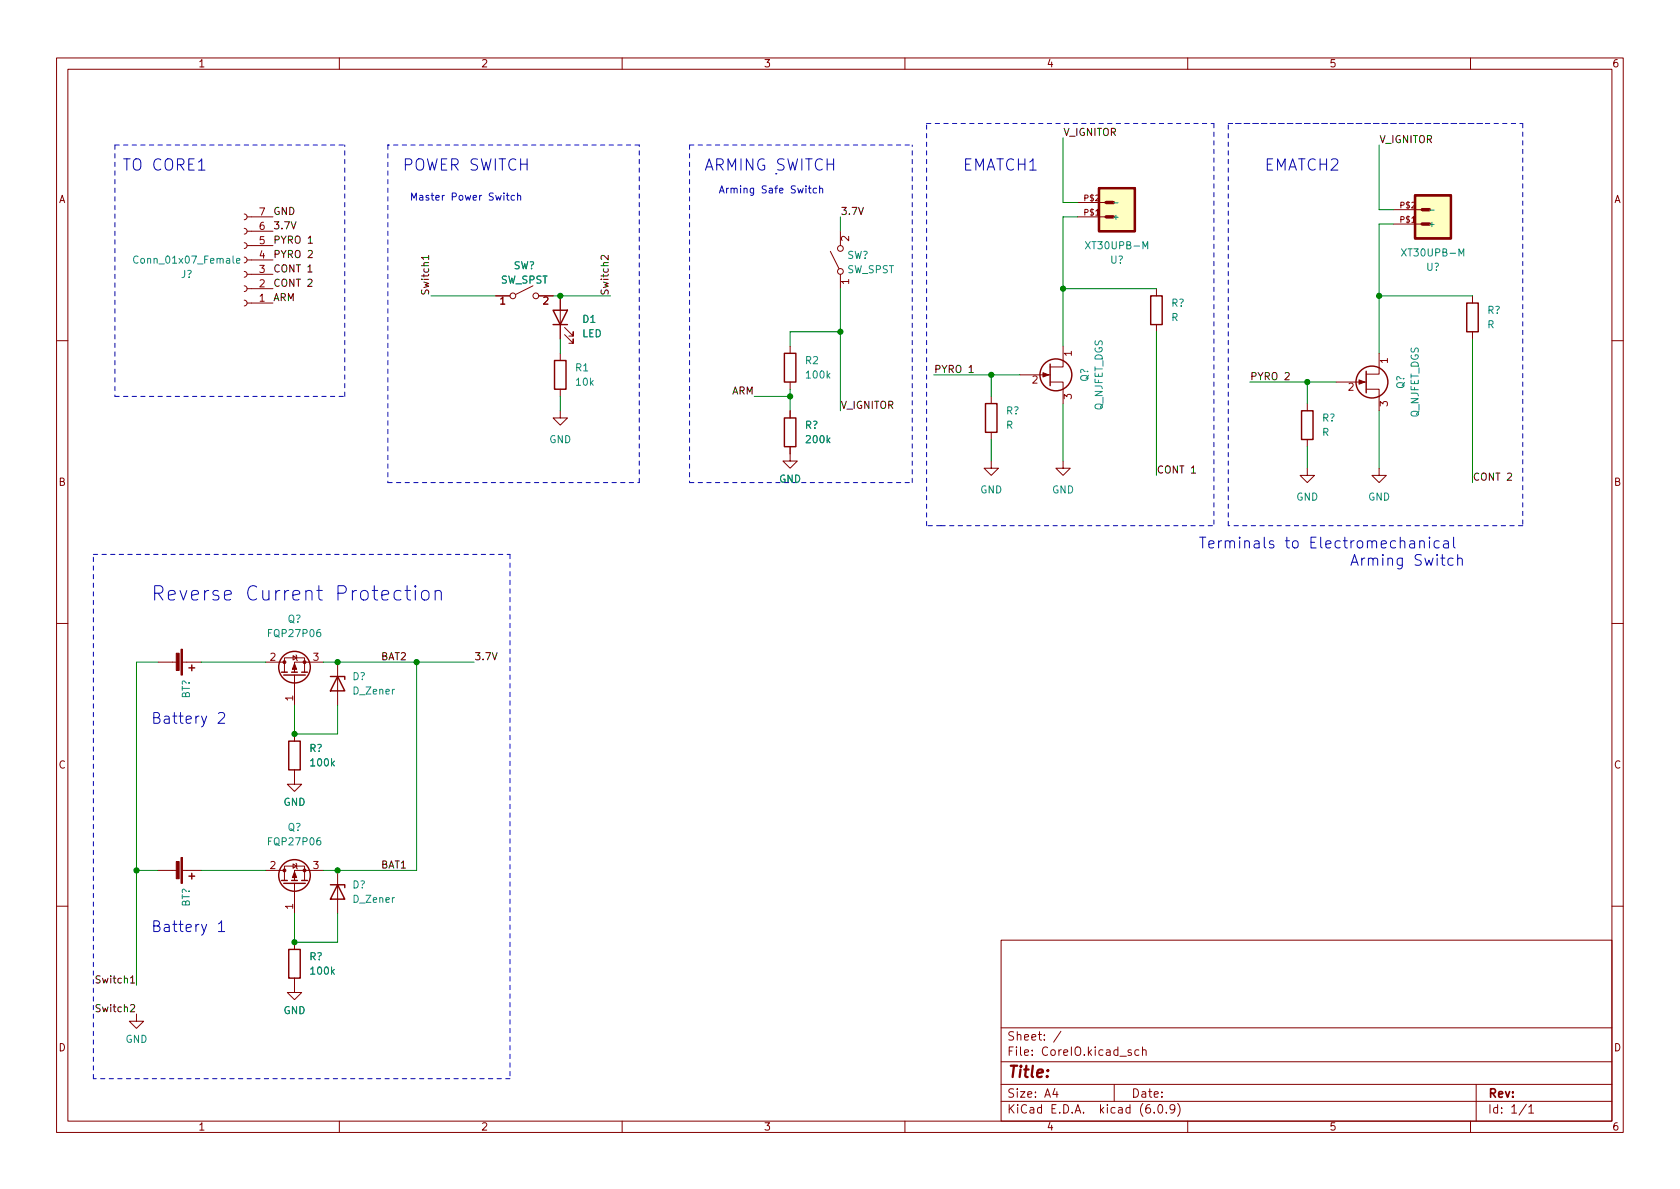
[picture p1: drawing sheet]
<svg xmlns="http://www.w3.org/2000/svg" width="297mm" height="210mm" viewBox="0 0 297 210" stroke-linecap="round" stroke-linejoin="round" font-family="sans-serif">
<g fill="none" stroke="#840000" stroke-width=".18">
<path d="M10 10.2h277v190.1h-277zM12 12.2h273v186.1h-273zM60 10.2v2M110 10.2v2M160 10.2v2M210 10.2v2M260 10.2v2M43.2 37.8l.3 .2 .2 .3-.2 .4-.3 .2M43.7 38.3h4.6M190.5 38.3h5.1M190.5 35.8h5.1M246.4 39.6h5.1"/>
<path d="M246.4 37.1h5.1M43.2 40.4l.3 .1 .2 .4-.2 .3-.3 .2M43.2 42.9l.3 .2 .2 .3-.2 .4-.3 .1M43.2 45.5l.3 .1 .2 .4-.2 .3-.3 .2M43.2 48l.3 .1 .2 .4-.2 .4-.3 .1M43.2 50.5l.3 .2 .2 .3-.2 .4-.3 .2M43.2 53.1l.3 .1 .2 .4-.2 .3-.3 .2M43.7 40.9h4.6M43.7 43.4h4.6M43.7 46h4.6M43.7 48.5h4.6M43.7 51h4.6"/>
<path d="M43.7 53.6h4.6M87.6 52.3h2.6M94.2 50.5l-3 1.6M95.2 52.3h2.6M99.1 52.3v7.6M99.8 59.2l1.5 1.5v-.8v.8h-.7M99.8 57.9l1.5 1.5v-.7v.7h-.7M146.8 44.4l1.5 3.1M148.6 40.9v2.5M148.6 48.5v2.5M204.5 51v1.3M204.5 57.4v1.3"/>
<path d="M260.3 52.3v1.3M260.3 58.7v1.2M10 60.2h2M99.1 72.6v1.3h1.2l-1.2 1.3-1.3-1.3h1.3M99.1 62.5v1.2M99.1 68.8v1.3M139.7 79v2.5h1.3l-1.3 1.3-1.3-1.3h1.3M139.7 61.2v1.3M139.7 67.6v1.2M139.7 72.6v1.3M175.3 70.1v1.3M175.3 76.4v1.3"/>
<path d="M180.3 66.3h5.4M185.7 67.6h2.3v3.8M188 61.2v3.7h-2.3M231.1 71.4v1.2M231.1 77.7v1.3M236.2 67.6h5.4M241.6 68.8h2.2v3.8M243.8 62.5v3.7h-2.2M285 60.2h2M175.3 81.5v1.3h1.2l-1.2 1.3-1.3-1.3h1.3M188 81.5v1.3h1.2l-1.2 1.3-1.3-1.3h1.3M231.1 82.8v1.3h1.3l-1.3 1.2-1.2-1.2h1.2"/>
<path d="M243.8 82.8v1.3h1.3l-1.3 1.2-1.2-1.2h1.2M10 110.2h2M27.9 117.1h3.3M32.3 117.1h3.3M47 117.1h3.3M50.3 118.9v-2.6h3.5v2.6M51.8 115.9l.7 .4-.7 .4zM52.1 119.4v5.3M52.3 115.8l.2 .1v.8l.1 .1M57.1 117.1h-5v1.8M59.7 117.1v7.6M285 110.2h2"/>
<path d="M52.1 136.1v2.6h1.2l-1.2 1.2-1.3-1.2h1.3M52.1 129.8v1.3M27.9 153.9h3.3M32.3 153.9h3.3M47 153.9h3.3M50.3 155.7v-2.5h3.5v2.5M51.8 152.8l.7 .4-.7 .3zM52.1 156.2v5.3M52.3 152.6l.2 .2v.7l.1 .2M57.1 153.9h-5v1.8M59.7 153.9v7.6M10 160.2h2"/>
<path d="M24.1 179.3v1.3h1.3l-1.3 1.3-1.2-1.3h1.2M52.1 173v2.5h1.2l-1.2 1.3-1.3-1.3h1.3M52.1 166.6v1.3M177 166.3h108v32h-108zM285 160.2h2M60 198.3v2M110 198.3v2M160 198.3v2M177 194.8h108M177 191.8h108M177 187.8h108M177 181.8h108"/>
<path d="M186.5 192.5l-.4 1h1M186.9 193v1M187.6 182.4l-1.3 1.9M197 191.8v3M200 185.7l-.4-.1-.2 .2 .1 .3 .5 .1v.4h-.6M201.4 185.7l-.5-.1-.3 .3v.4l.2 .3h.6M202 185.8l.2-.2 .4 .1v.9M202 185.1v1.5M204.1 196.7v.1M204.9 195.4l.2-.1a.81 .81 0 0 1 .6 .7 .81 .81 0 0 1-.3 .8h-.2a.81 .81 0 0 1-.6-.6 .81 .81 0 0 1 .3-.8zM206.2 196.7v.1M207.7 196l-.3 .3h-.3l-.2-.3 .1-.6 .4-.1 .2 .2a.99 .99 0 0 1-.3 1.3h-.3"/>
<path d="M208.2 195.1a1.72 1.72 0 0 1 0 2.3M210 198.3v2M260 198.3v2M261 191.8v6.5M269.9 195.3l-1.3 1.9M270.3 195.8l.4-.5v1.5M270.3 196.8h.9"/>
<circle cx="90.7" cy="52.3" r=".51"/>
<circle cx="94.7" cy="52.3" r=".51"/>
<circle cx="148.6" cy="43.9" r=".51"/>
<circle cx="148.6" cy="48" r=".51"/>
</g>
<g fill="none" stroke="#840000" stroke-width=".25">
<path d="M97.8 54.9h2.5l-1.2 2.5zM97.8 57.4h2.5M203.5 52.3h2v5.1h-2zM259.3 53.6h2.1v5.1h-2.1zM98 63.7h2.1v5.1h-2.1zM138.7 62.5h2v5.1h-2zM138.7 73.9h2v5.1h-2zM174.2 71.4h2.1v5h-2.1zM185.7 64.4v3.8M230.1 72.6h2.1v5.1h-2.1zM241.6 65.7v3.8M33.4 118.1h1"/>
<path d="M33.9 117.6v1M49.8 118.9h1M50.2 119.4h3.8M51.6 118.9h1M53.3 118.9h1.1M58.4 119.6h2.6v.5M59.7 119.6l1.3 2.6h-2.6zM51.1 131.1h2v5h-2zM33.4 154.9h1M33.9 154.4v1M49.8 155.7h1M50.2 156.2h3.8"/>
<path d="M51.6 155.7h1M53.3 155.7h1.1M58.4 156.5h2.6v.5M59.7 156.5l1.3 2.5h-2.6zM51.1 167.9h2v5.1h-2z"/>
<circle cx="186.7" cy="66.3" r="2.82"/>
<circle cx="242.6" cy="67.6" r="2.82"/>
<circle cx="52.1" cy="118" r="2.79"/>
<circle cx="52.1" cy="154.8" r="2.79"/>
</g>
<g fill="#840000" stroke="#840000" stroke-width=".18">
<path d="M32 114.8h.3v4.6h-.3z"/>
<path d="M31.2 115.5h.5v3.1h-.5z"/>
<path d="M52.1 117.3l.4 1.1h-.8z"/>
<path d="M240.3 67.2l1 .4-1 .3z"/>
<path d="M32 151.6h.3v4.6h-.3z"/>
<path d="M31.2 152.3h.5v3.1h-.5z"/>
<path d="M52.1 154.2l.4 1h-.8z"/>
<path d="M184.4 65.9l1 .4-1 .4z"/>
<circle cx="53.8" cy="117.1" r=".25"/>
<circle cx="50.3" cy="117.1" r=".25"/>
<circle cx="53.8" cy="153.9" r=".25"/>
<circle cx="50.3" cy="153.9" r=".25"/>
</g>
<g fill="#ffffc2" stroke="#ffffc2" stroke-width=".18">
<path d="M250.2 34.5h6.3v7.7h-6.3z"/>
<path d="M194.3 33.3h6.4v7.6h-6.4z"/>
</g>
<path d="M194.3 33.3h6.4v7.6h-6.4zM250.2 34.5h6.3v7.7h-6.3z" fill="none" stroke="#840000" stroke-width=".41"/>
<path d="M195.6 35.8h1.2M195.6 38.3h1.2M251.5 37.1h1.2M251.5 39.6h1.2" fill="none" stroke="#840000" stroke-width=".61"/>
<path d="M196.9 35.9h.8M252.8 37.2h.8M24.4 45.4a.6 .6 0 0 0-.8 .4 .6 .6 0 0 0 .6 .7l.2-.1M41.8 46.1l.6-.1v-.2l-.4-.1-.2 .2 .1 .6h.5M202.1 44v-1.3l.4 .9 .4-.9v1.3M258 45.3v-1.3l.4 .9 .4-.9v1.3" fill="none" stroke="#008484" stroke-width=".18"/>
<path d="M54.4 48.1h.8M54.5 43h.7M75.8 45.5h-1.3l.4 .4M75.8 45.2v.7M107.5 45.2v.8l-.9-.8-.3 .2 .1 .5M171.3 65.9h.8M210.7 83.7h.7" fill="none" stroke="#000" stroke-width=".18"/>
<g fill="none" stroke="#0000c2" stroke-width=".18">
<path d="M89.5 34.6h.5M89.7 34.1v1.1l.3 .2M91 34.6h-.4l-.2 .2 .1 .5h.5M91.5 34.7l.2-.1h.3l.1 .8M91.5 34.1v1.3M142.9 33.3h.5M143.1 32.9v1l.3 .2M144.4 33.3h-.4l-.2 .2 .1 .6h.5M144.9 33.4l.2-.1h.3l.1 .8M144.9 32.9v1.2M212.1 95h1.1M212.6 95v1.9"/>
<path d="M213.7 96.3l.9-.2v-.4l-.6-.1-.3 .3 .1 .9 .2 .1 .6-.1M215.5 95.6v1.3M216 95.6l-.4 .1-.1 .3M216.6 95.8a.47 .47 0 0 1 .9 .1v1M216.6 95.6v1.3M217.5 95.9l.2-.3 .5 .1 .1 1.2M238.9 100l.6-1.9 .6 1.9M239 99.4h1M257 95v1.6l.3 .3M257.7 98.9a.47 .47 0 0 1 .8 .1v1M70.9 104.5l-.7-.1-.5 .5v.7l.2 .4 .3 .1 .7-.1M71.6 104.4h1"/>
<path d="M72 103.6v2.1l.1 .3 .5 .1M73.4 103.6l-.1 .1 .1 .1 .2-.1-.2-.1v.2M73.4 104.4v1.7M74.6 104.7a.69 .69 0 0 1 .7-.3 .69 .69 0 0 1 .6 .5v.7a.69 .69 0 0 1-.7 .5 .69 .69 0 0 1-.7-.5v-.7zM76.9 104.7a.63 .63 0 0 1 1.1 .1v1.3M76.9 104.4v1.7M38.6 126.2l.3-.2 .6 .1a.52 .52 0 0 1 .1 .7l-1.1 1.1h1.2M38.6 163.4l.6-.6v1.9M38.6 164.7h1.1"/>
</g>
<g fill="none" stroke="#0000c2" stroke-width=".18" stroke-dasharray=".8 .8">
<path d="M20.3 25.6h40.7M20.3 25.6v44.5M68.6 25.6v59.7M68.6 25.6h.1M113 25.6h-44.4M121.9 25.6h39.4M121.9 25.6v59.7M163.8 21.8h50.8M214.6 21.8v71.2M217.2 21.8h45.7M218.4 21.8h50.8M269.2 21.8v71.2"/>
<path d="M20.3 70.1h40.7M61 70.1v-44.5M16.5 98h73.7M68.6 85.3h44.4M90.2 98v92.7M113 85.3v-59.7M121.9 85.3h39.4M161.3 85.3v-59.7M163.8 93v-71.2M166.4 93h-2.6M166.4 93h48.2M217.2 93v-71.2"/>
<path d="M269.2 93h-52M16.5 190.7v-92.7M90.2 190.7h-73.7"/>
</g>
<g fill="none" stroke="#008400" stroke-width=".18">
<path d="M148.6 38.3v2.6M188 24.4v11.4h2.5M190.5 38.3h-2.5v22.9M243.8 25.6v11.5h2.6M246.4 39.6h-2.6v22.9M76.2 52.3h11.4M97.8 52.3h10.1M99.1 59.9v2.6M148.6 51v21.6M148.6 58.7h-8.9v2.5M188 51h16.5M204.5 58.7v25.4"/>
<path d="M243.8 52.3h16.5M260.3 59.9v25.4M99.1 70.1v2.5M133.3 70.1h6.4M139.7 68.8v3.8M165.1 66.3h15.2M175.3 66.3v3.8M175.3 77.7v3.8M188 71.4v10.1M221 67.6h15.2M231.1 67.6v3.8M231.1 79v3.8"/>
<path d="M243.8 72.6v10.2M27.9 117.1h-3.8v57.1M35.6 117.1h11.4M57.1 117.1h26.7M73.7 117.1v36.8h-16.6M52.1 124.7v5.1h7.6v-5.1M24.1 153.9h3.8M35.6 153.9h11.4M52.1 161.5v5.1h7.6v-5.1"/>
</g>
<g fill="#008400" stroke="#008400" stroke-width=".18">
<circle cx="73.7" cy="117.1" r=".46"/>
<circle cx="59.7" cy="117.1" r=".46"/>
<circle cx="52.1" cy="166.6" r=".46"/>
<circle cx="24.1" cy="153.9" r=".46"/>
<circle cx="59.7" cy="153.9" r=".46"/>
<circle cx="52.1" cy="129.8" r=".46"/>
<circle cx="231.1" cy="67.6" r=".46"/>
<circle cx="243.8" cy="52.3" r=".46"/>
<circle cx="139.7" cy="70.1" r=".46"/>
<circle cx="148.6" cy="58.7" r=".46"/>
<circle cx="99.1" cy="52.3" r=".46"/>
<circle cx="188" cy="51" r=".46"/>
<circle cx="175.3" cy="66.3" r=".46"/>
</g>
<text font-size="3.5" fill="#0000c2" x="26.7" y="106.2">Reverse Current Protection</text>
<g font-size="2.8" fill="#0000c2">
<text x="21.6" y="30.2">TO CORE1</text>
<text x="71.1" y="30.2">POWER SWITCH</text>
<text x="124.5" y="30.2">ARMING SWITCH</text>
<text x="170.2" y="30.2">EMATCH1</text>
<text x="223.5" y="30.2">EMATCH2</text>
</g>
<text font-size="2.8" fill="#840000" x="178" y="190.6">Title:</text>
<g font-size="2.7" fill="#0000c2">
<text x="218.4" y="97">Terminals to Electromechanical</text>
<text x="240.5" y="100.1">Arming Switch</text>
<text x="26.7" y="128">Battery 2</text>
<text x="26.7" y="164.8">Battery 1</text>
</g>
<g font-size="2.1" fill="#840000">
<text x="178" y="184">Sheet: /</text>
<text x="178" y="186.7">File: CoreIO.kicad_sch</text>
<text x="178" y="196.9">KiCad E.D.A. kicad (6.0.9)</text>
<text x="178" y="194.1">Size: A4</text>
<text x="200" y="194.1">Date:</text>
<text x="263" y="194.1">Rev:</text>
<text x="263" y="196.9">Id: 1/1</text>
</g>
<g font-size="1.8" fill="#840000">
<text x="35" y="11.9">1</text>
<text x="85" y="11.9">2</text>
<text x="135" y="11.9">3</text>
<text x="185" y="11.9">4</text>
<text x="235" y="11.9">5</text>
<text x="285" y="11.9">6</text>
<text x="10.3" y="35.9">A</text>
<text x="285.3" y="35.9">A</text>
<text x="45.9" y="40.6">6</text>
<text x="45.9" y="38.1">7</text>
<text x="45.9" y="45.7">4</text>
<text x="45.9" y="43.2">5</text>
<text x="150.1" y="42.7" transform="rotate(-90 150.1 42.7)">2</text>
<text x="45.9" y="53.3">1</text>
<text x="45.9" y="50.8">2</text>
<text x="45.9" y="48.3">3</text>
<text x="88.4" y="53.8">1</text>
<text x="96" y="53.8">2</text>
<text x="150.1" y="50.3" transform="rotate(-90 150.1 50.3)">1</text>
<text x="189.5" y="63" transform="rotate(-90 189.5 63)">1</text>
<text x="245.4" y="64.2" transform="rotate(-90 245.4 64.2)">1</text>
<text x="182.5" y="67.8">2</text>
<text x="189.5" y="70.6" transform="rotate(-90 189.5 70.6)">3</text>
<text x="238.4" y="69.1">2</text>
<text x="245.4" y="71.9" transform="rotate(-90 245.4 71.9)">3</text>
<text x="10.3" y="85.9">B</text>
<text x="285.3" y="85.9">B</text>
<text x="47.8" y="116.8">2</text>
<text x="55.4" y="116.8">3</text>
<text x="51.8" y="123.9" transform="rotate(-90 51.8 123.9)">1</text>
<text x="10.3" y="135.9">C</text>
<text x="285.3" y="135.9">C</text>
<text x="47.8" y="153.7">2</text>
<text x="55.4" y="153.7">3</text>
<text x="51.8" y="160.8" transform="rotate(-90 51.8 160.8)">1</text>
<text x="10.3" y="185.9">D</text>
<text x="285.3" y="185.9">D</text>
<text x="35" y="199.9">1</text>
<text x="85" y="199.9">2</text>
<text x="135" y="199.9">3</text>
<text x="185" y="199.9">4</text>
<text x="235" y="199.9">5</text>
<text x="285" y="199.9">6</text>
</g>
<g font-size="1.8">
<text x="188" y="24">V_IGNITOR</text>
<text x="243.8" y="25.3">V_IGNITOR</text>
<text x="48.3" y="40.5">3.7V</text>
<text x="48.3" y="38">GND</text>
<text x="148.6" y="38">3.7V</text>
<text x="48.3" y="43.1">PYRO 1</text>
<text x="48.3" y="45.6">PYRO 2</text>
<text x="48.3" y="50.7">CONT 2</text>
<text x="48.3" y="48.2">CONT 1</text>
<text x="48.3" y="53.2">ARM</text>
<text x="75.9" y="52.3" transform="rotate(-90 75.9 52.3)">Switch1</text>
<text x="107.6" y="52.3" transform="rotate(-90 107.6 52.3)">Switch2</text>
<text x="165.1" y="65.9">PYRO 1</text>
<text x="129.3" y="69.7">ARM</text>
<text x="221" y="67.2">PYRO 2</text>
<text x="148.6" y="72.3">V_IGNITOR</text>
<text x="204.5" y="83.7">CONT 1</text>
<text x="260.3" y="85">CONT 2</text>
<text x="67.3" y="116.7">BAT2</text>
<text x="83.8" y="116.7">3.7V</text>
<text x="67.3" y="153.6">BAT1</text>
<text x="17.4" y="173.9">Switch1</text>
<text x="17.4" y="179">Switch2</text>
</g>
<g font-size="1.8" fill="#0000c2">
<text x="72.4" y="35.5">Master Power Switch</text>
<text x="127" y="34.2">Arming Safe Switch</text>
</g>
<g font-size="1.8" fill="#008484">
<text x="24.3" y="46.6">Conn_01x07_Female</text>
<text x="90.7" y="47.6">SW?</text>
<text x="149.7" y="45.8">SW?</text>
<text x="192.5" y="44.1">XT30UPB-M</text>
<text x="196.3" y="46.6">U?</text>
<text x="248.4" y="45.3">XT30UPB-M</text>
<text x="252.2" y="47.9">U?</text>
<text x="32" y="49.1">J?</text>
<text x="88.5" y="50.1">SW_SPST</text>
<text x="149.7" y="48.3">SW_SPST</text>
<text x="102.9" y="59.6">LED</text>
<text x="103.1" y="57.1">D1</text>
<text x="207.1" y="56.8">R</text>
<text x="207.1" y="54.2">R?</text>
<text x="263" y="58">R</text>
<text x="263" y="55.5">R?</text>
<text x="101.8" y="65.7">R1</text>
<text x="142.4" y="64.4">R2</text>
<text x="101.9" y="68.2">10k</text>
<text x="142.7" y="66.9">100k</text>
<text x="192.4" y="67.5" transform="rotate(-90 192.4 67.5)">Q?</text>
<text x="248.3" y="68.8" transform="rotate(-90 248.3 68.8)">Q?</text>
<text x="142.3" y="75.8">R?</text>
<text x="177.9" y="75.8">R</text>
<text x="177.9" y="73.3">R?</text>
<text x="194.9" y="72.7" transform="rotate(-90 194.9 72.7)">Q_NJFET_DGS</text>
<text x="233.8" y="77.1">R</text>
<text x="233.8" y="74.5">R?</text>
<text x="250.8" y="73.9" transform="rotate(-90 250.8 73.9)">Q_NJFET_DGS</text>
<text x="97.1" y="78.4">GND</text>
<text x="142.7" y="78.4">200k</text>
<text x="137.7" y="85.3">GND</text>
<text x="173.3" y="87.2">GND</text>
<text x="186" y="87.2">GND</text>
<text x="229.2" y="88.5">GND</text>
<text x="241.9" y="88.5">GND</text>
<text x="47.7" y="112.6">FQP27P06</text>
<text x="50.8" y="110.1">Q?</text>
<text x="33.6" y="123.5" transform="rotate(-90 33.6 123.5)">BT?</text>
<text x="62.3" y="120.3">D?</text>
<text x="62.6" y="122.8">D_Zener</text>
<text x="54.7" y="133">R?</text>
<text x="55.1" y="135.5">100k</text>
<text x="50.1" y="142.5">GND</text>
<text x="47.7" y="149.5">FQP27P06</text>
<text x="50.8" y="146.9">Q?</text>
<text x="33.6" y="160.4" transform="rotate(-90 33.6 160.4)">BT?</text>
<text x="62.3" y="157.1">D?</text>
<text x="62.6" y="159.6">D_Zener</text>
<text x="54.7" y="169.8">R?</text>
<text x="55.1" y="172.3">100k</text>
<text x="50.1" y="179.3">GND</text>
<text x="22.2" y="184.4">GND</text>
</g>
<g font-size="1.4" fill="#840000">
<text x="191.8" y="35.6">P$2</text>
<text x="191.8" y="38.1">P$1</text>
<text x="247.7" y="39.4">P$1</text>
<text x="247.7" y="36.8">P$2</text>
</g>
<g font-size="1.4" fill="#008484">
<text x="196.6" y="38.9">+</text>
<text x="252.5" y="40.1">+</text>
</g>
</svg>
